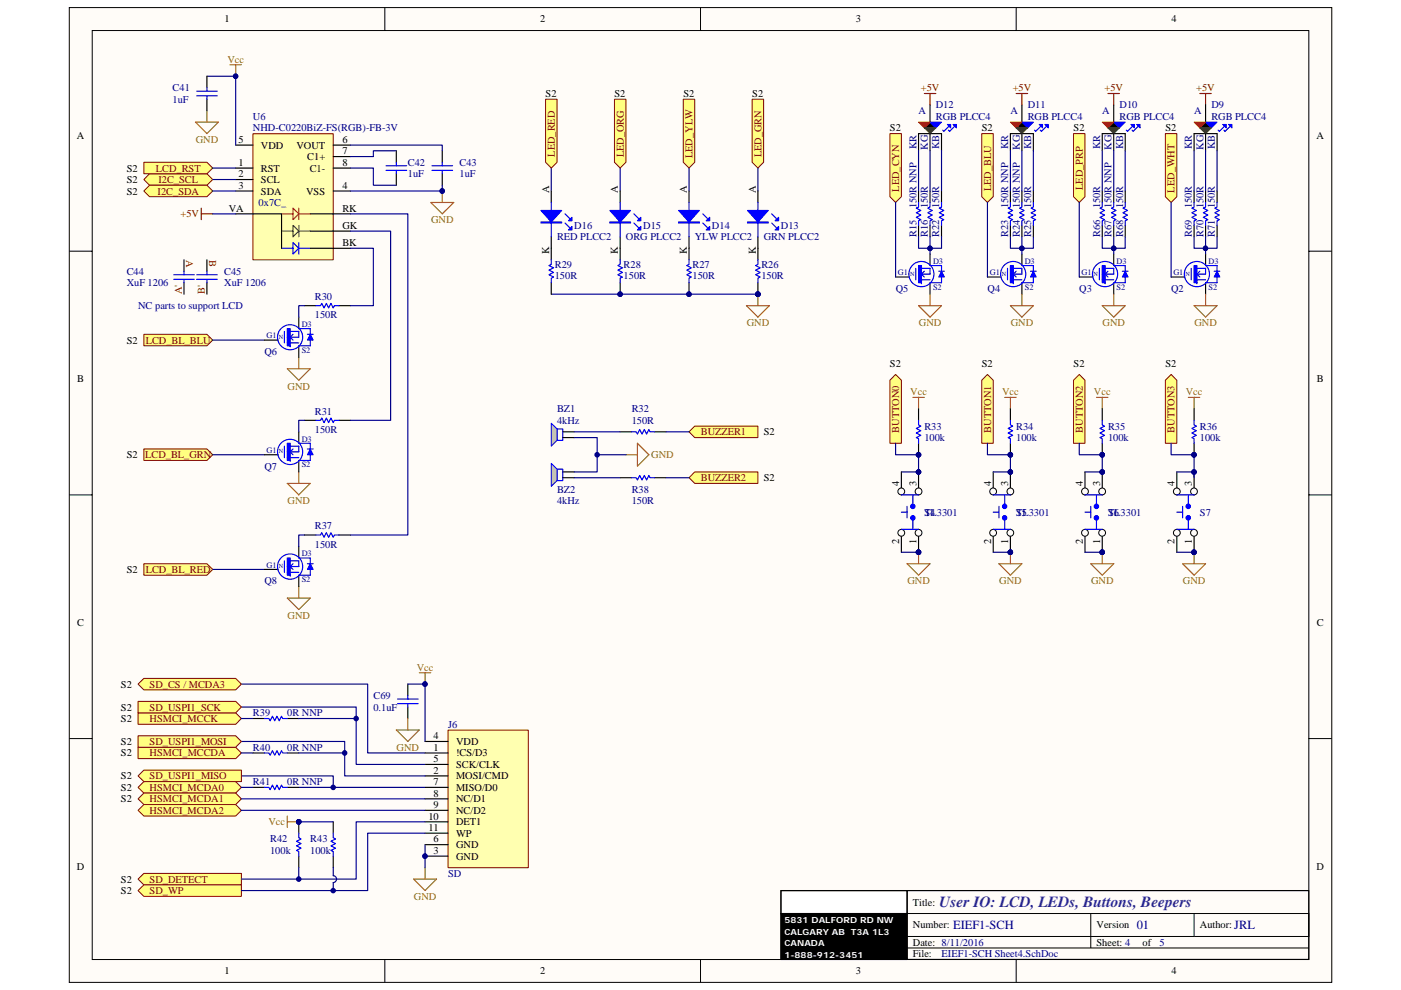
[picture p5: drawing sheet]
<svg xmlns="http://www.w3.org/2000/svg" width="297mm" height="210mm" viewBox="0 0 297 210" stroke-linecap="round" stroke-linejoin="round" font-family="sans-serif">
<path d="M14.7 1.6h267.7v206.8h-267.7z" fill="#fffcf8"/>
<path d="M14.7 1.6h267.7v206.8h-267.7z" fill="none" stroke="#000" stroke-width=".21"/>
<path d="M19.6 6.5h257.9v197h-257.9z" fill="#fffcf8"/>
<g fill="none" stroke="#000" stroke-width=".21">
<path d="M19.6 6.5h257.9v197h-257.9zM81.6 1.6v4.9M148.5 1.6v4.9M215.5 1.6v4.9M14.7 53.3h4.8M277.5 53.3h4.9M14.7 105h4.8M277.5 105h4.9M14.7 156.7h4.8M277.5 156.7h4.9M165.6 188.9h26.7M192.3 198.6h85.2v-4.8h-24.3v4.8"/>
<path d="M192.3 193.8h60.9M231.3 193.8v7.3M277.5 188.9h-85.2v14.6M81.6 203.5v4.9M148.5 203.5v4.9M192.3 201.1h85.2M215.5 203.5v4.9"/>
</g>
<path d="M165.6 188.9h26.7v4.9h-26.7z" fill="#fff"/>
<path d="M165.6 188.9h26.7v4.9h-26.7zM165.6 193.8h26.7v9.7h-26.7z" fill="none" stroke="#000" stroke-width=".21"/>
<path d="M165.6 188.9h111.9v14.6h-111.9zM165.6 193.8h26.7M192.3 188.9v14.6" fill="none" stroke="#000" stroke-width=".24"/>
<path d="M165.6 193.8h26.7v9.7h-26.7z" fill="#000"/>
<path d="M118.1 91h1.2v2.4h-1.2z" fill="none" stroke="#00f" stroke-width=".24"/>
<path d="M116.9 89.8l1.2 1.2v2.4l-1.2 1.2z" fill-rule="evenodd" fill="#c0c0c0" stroke="#00f" stroke-width=".21"/>
<path d="M119.3 92.8h2.4M119.3 91.6h2.4" fill="none" stroke="#000" stroke-width=".24"/>
<path d="M147.3 90.4h13.4v2.4h-13.4l-1.2-1.2z" fill-rule="evenodd" fill="#ffff80" stroke="#800000" stroke-width=".21"/>
<path d="M158.3 64.8h4.8l-2.4 2.5zM160.7 62.4v2.4M232.5 84.3h2.4M233.7 84.3v2.4M231.3 119.6h4.8l-2.4 2.4zM233.7 117.1v2.5" fill="none" stroke="#808000" stroke-width=".24"/>
<g fill="#000080" stroke="#000080" stroke-width=".21">
<circle cx="160.7" cy="62.4" r=".48"/>
<circle cx="233.7" cy="117.1" r=".48"/>
<circle cx="233.7" cy="96.5" r=".48"/>
</g>
<path d="M116.9 35.6v4.9M146.1 35.6v4.9M160.7 35.6v4.9M116.9 62.4h43.8" fill="none" stroke="#000080" stroke-width=".24"/>
<path d="M116.9 40.5v2.4M116.9 50.2v2.5M146.1 40.5v2.4M146.1 50.2v2.5M160.7 40.5v2.4M160.7 50.2v2.5M233.7 86.7v2.5M233.7 94v2.5" fill="none" stroke="#000" stroke-width=".24"/>
<path d="M116.9 42.9v7.3M119.8 47.3l1 1M119.8 45.4l1 .9M146.1 42.9v7.3M149 47.3l1 1M149 45.4l1 .9M160.7 42.9v7.3M163.6 47.3l1 1M163.6 45.4l1 .9M233.7 89.2v.9l.5 .3-1 .5 1 .5-1 .4 1 .5-1 .5 .5 .2v1" fill="none" stroke="#00f" stroke-width=".24"/>
<g fill="#00f" stroke="#00f" stroke-width=".24">
<path d="M158.5 44.6h4.4l-2.2 2.5z"/>
<path d="M164.3 48.8l.8-.8v.8z"/>
<path d="M164.3 46.8l.8-.7v.7z"/>
<path d="M143.9 44.6h4.4l-2.2 2.5z"/>
<path d="M149.7 48.8l.8-.8v.8z"/>
<path d="M149.7 46.8l.8-.7v.7z"/>
<path d="M114.7 44.6h4.4l-2.2 2.5z"/>
<path d="M121.3 48v.8h-.8z"/>
<path d="M121.3 46.1v.7h-.8z"/>
<path d="M158.5 47.1h4.4v.2h-4.4z" fill-rule="evenodd"/>
<path d="M143.9 47.1h4.4v.2h-4.4z" fill-rule="evenodd"/>
<path d="M114.7 47.1h4.4v.2h-4.4z" fill-rule="evenodd"/>
</g>
<g fill="#ffff80" stroke="#800000" stroke-width=".21">
<path d="M228.8 79.4l1.2 1.2v13.4h-2.4v-13.4z" fill-rule="evenodd"/>
<path d="M248.3 79.4l1.2 1.2v13.4h-2.4v-13.4z" fill-rule="evenodd"/>
</g>
<path d="M251.9 84.3h2.5M253.2 84.3v2.4M250.7 119.6h4.9l-2.4 2.4zM253.2 117.1v2.5" fill="none" stroke="#808000" stroke-width=".24"/>
<g fill="#000080" stroke="#000080" stroke-width=".21">
<circle cx="253.1" cy="117.1" r=".48"/>
<circle cx="253.1" cy="96.5" r=".48"/>
</g>
<path d="M253.2 86.7v2.5M253.2 94v2.5M233.7 112.3v4.8" fill="none" stroke="#000" stroke-width=".24"/>
<path d="M253.2 89.2v.9l.5 .3-1 .5 1 .5-1 .4 1 .5-1 .5 .5 .2v1" fill="none" stroke="#00f" stroke-width=".24"/>
<circle cx="233.7" cy="113" r=".72" fill="#fffcf8" stroke="#000" stroke-width=".21"/>
<circle cx="233.7" cy="117.1" r=".48" fill="#000080" stroke="#000080" stroke-width=".21"/>
<path d="M233.7 100.1v4.9" fill="none" stroke="#000" stroke-width=".24"/>
<circle cx="233.7" cy="104.2" r=".72" fill="#fffcf8" stroke="#000" stroke-width=".21"/>
<circle cx="233.7" cy="100.1" r=".48" fill="#000080" stroke="#000080" stroke-width=".21"/>
<path d="M230 112.3v4.8" fill="none" stroke="#000" stroke-width=".24"/>
<circle cx="230" cy="113" r=".72" fill="#fffcf8" stroke="#000" stroke-width=".21"/>
<path d="M230 100.1v4.9" fill="none" stroke="#000" stroke-width=".24"/>
<circle cx="230" cy="104.2" r=".73" fill="#fffcf8" stroke="#000" stroke-width=".21"/>
<path d="M230 112.3h3.7M230 105h3.7M230 108.6h1.3M231.3 107.4v2.4M232.5 105v2.4M232.5 109.8v2.5" fill="none" stroke="#00f" stroke-width=".24"/>
<g fill="#00f" stroke="#00f" stroke-width=".21">
<circle cx="232.5" cy="109.8" r=".48"/>
<circle cx="232.5" cy="107.4" r=".48"/>
</g>
<g fill="#000080" stroke="#000080" stroke-width=".21">
<circle cx="233.7" cy="117.1" r=".48"/>
<circle cx="233.7" cy="100.1" r=".48"/>
</g>
<path d="M253.2 112.3v4.8" fill="none" stroke="#000" stroke-width=".24"/>
<circle cx="253.1" cy="113" r=".72" fill="#fffcf8" stroke="#000" stroke-width=".21"/>
<circle cx="253.1" cy="117.1" r=".48" fill="#000080" stroke="#000080" stroke-width=".21"/>
<path d="M253.2 100.1v4.9" fill="none" stroke="#000" stroke-width=".24"/>
<circle cx="253.1" cy="104.2" r=".73" fill="#fffcf8" stroke="#000" stroke-width=".21"/>
<circle cx="253.1" cy="100.1" r=".47" fill="#000080" stroke="#000080" stroke-width=".21"/>
<path d="M249.5 112.3v4.8" fill="none" stroke="#000" stroke-width=".24"/>
<circle cx="249.5" cy="113" r=".72" fill="#fffcf8" stroke="#000" stroke-width=".21"/>
<path d="M249.5 100.1v4.9" fill="none" stroke="#000" stroke-width=".24"/>
<circle cx="249.5" cy="104.2" r=".73" fill="#fffcf8" stroke="#000" stroke-width=".21"/>
<path d="M131.5 42.9v7.3M134.4 47.3l1 1M134.4 45.4l1 .9M249.5 112.3h3.7M249.5 105h3.7M249.5 108.6h1.2M250.7 107.4v2.4M251.9 105v2.4M251.9 109.8v2.5" fill="none" stroke="#00f" stroke-width=".24"/>
<g fill="#00f" stroke="#00f" stroke-width=".21">
<circle cx="251.9" cy="109.8" r=".48"/>
<circle cx="251.9" cy="107.4" r=".48"/>
</g>
<g fill="#000080" stroke="#000080" stroke-width=".21">
<circle cx="253.1" cy="117.1" r=".48"/>
<circle cx="253.1" cy="100.1" r=".47"/>
<circle cx="233.7" cy="117.1" r=".48"/>
</g>
<path d="M131.5 35.6v4.9M230 117.1h3.7M249.5 100.1h3.7M249.5 117.1h3.7" fill="none" stroke="#000080" stroke-width=".24"/>
<path d="M131.5 40.5v2.4M131.5 50.2v2.5" fill="none" stroke="#000" stroke-width=".24"/>
<g fill="#00f" stroke="#00f" stroke-width=".24">
<path d="M129.3 44.6h4.4l-2.2 2.5z"/>
<path d="M135.9 48v.8h-.8z"/>
<path d="M135.9 46.1v.7h-.8z"/>
<path d="M129.3 47.1h4.4v.2h-4.4z" fill-rule="evenodd"/>
</g>
<path d="M209.4 79.4l1.2 1.2v13.4h-2.5v-13.4z" fill-rule="evenodd" fill="#ffff80" stroke="#800000" stroke-width=".21"/>
<path d="M213 84.3h2.5M214.2 84.3v2.4M211.8 119.6h4.9l-2.5 2.4zM214.2 117.1v2.5" fill="none" stroke="#808000" stroke-width=".24"/>
<g fill="#000080" stroke="#000080" stroke-width=".21">
<circle cx="214.2" cy="117.1" r=".48"/>
<circle cx="214.2" cy="96.5" r=".48"/>
</g>
<path d="M214.2 86.7v2.5M214.2 94v2.5M214.2 112.3v4.8" fill="none" stroke="#000" stroke-width=".24"/>
<path d="M214.2 89.2v.9l.5 .3-1 .5 1 .5-1 .4 1 .5-1 .5 .5 .2v1" fill="none" stroke="#00f" stroke-width=".24"/>
<circle cx="214.2" cy="113" r=".71" fill="#fffcf8" stroke="#000" stroke-width=".21"/>
<circle cx="214.2" cy="117.1" r=".48" fill="#000080" stroke="#000080" stroke-width=".21"/>
<path d="M214.2 100.1v4.9" fill="none" stroke="#000" stroke-width=".24"/>
<circle cx="214.2" cy="104.2" r=".72" fill="#fffcf8" stroke="#000" stroke-width=".21"/>
<circle cx="214.2" cy="100.1" r=".47" fill="#000080" stroke="#000080" stroke-width=".21"/>
<path d="M210.6 112.3v4.8" fill="none" stroke="#000" stroke-width=".24"/>
<circle cx="210.6" cy="113" r=".72" fill="#fffcf8" stroke="#000" stroke-width=".21"/>
<path d="M210.6 100.1v4.9" fill="none" stroke="#000" stroke-width=".24"/>
<circle cx="210.6" cy="104.2" r=".73" fill="#fffcf8" stroke="#000" stroke-width=".21"/>
<path d="M210.6 112.3h3.6M210.6 105h3.6M210.6 108.6h1.2M211.8 107.4v2.4M213 105v2.4M213 109.8v2.5" fill="none" stroke="#00f" stroke-width=".24"/>
<g fill="#00f" stroke="#00f" stroke-width=".21">
<circle cx="213" cy="109.8" r=".48"/>
<circle cx="213" cy="107.4" r=".48"/>
</g>
<g fill="#000080" stroke="#000080" stroke-width=".21">
<circle cx="214.2" cy="117.1" r=".48"/>
<circle cx="214.2" cy="100.1" r=".47"/>
<circle cx="49.9" cy="16.2" r=".48"/>
<circle cx="93.7" cy="40.5" r=".48"/>
</g>
<path d="M210.6 117.1h3.6" fill="none" stroke="#000080" stroke-width=".24"/>
<path d="M48.7 13.7h2.5M50 13.7v2.5M91.3 42.9h4.9l-2.4 2.5zM93.8 40.5v2.4M132.7 96.5h2.4M135.1 94l2.5 2.5-2.5 2.4z" fill="none" stroke="#808000" stroke-width=".24"/>
<g fill="#ffff80" stroke="#800000" stroke-width=".21">
<path d="M31.7 36.9h12.2l1.2 1.2-1.2 1.2h-12.2l-1.2-1.2z" fill-rule="evenodd"/>
<path d="M31.7 39.3h12.2l1.2 1.2-1.2 1.2h-12.2l-1.2-1.2z" fill-rule="evenodd"/>
</g>
<path d="M64.6 64.8h2.4M71.9 64.8h2.4" fill="none" stroke="#000" stroke-width=".24"/>
<path d="M67 64.8h1l.2-.5 .5 1 .5-1 .5 1 .5-1 .5 1 .2-.5h1" fill="none" stroke="#00f" stroke-width=".24"/>
<path d="M42.7 44.2v2.4M42.7 45.4h2.4" fill="none" stroke="#800000" stroke-width=".24"/>
<path d="M30.5 34.4h13.4l1.2 1.2-1.2 1.3h-13.4z" fill-rule="evenodd" fill="#ffff80" stroke="#800000" stroke-width=".21"/>
<path d="M84 32v2.4M84 36.9v2.4M93.8 32v2.4M93.8 36.9v2.4" fill="none" stroke="#000" stroke-width=".24"/>
<path d="M81.8 36.1h4.4M81.8 35.2h4.4M84 34.4v.8M84 36.1v.8M91.6 36.1h4.4M91.6 35.2h4.4M93.8 34.4v.8M93.8 36.1v.8" fill="none" stroke="#00f" stroke-width=".24"/>
<path d="M60.9 78.2h4.9l-2.5 2.4zM63.3 75.8v2.4" fill="none" stroke="#808000" stroke-width=".24"/>
<path d="M53.7 28.4h17v26.7h-17z" fill="#ffffb0"/>
<path d="M53.6 28.4h17.1v26.7h-17.1z" fill="none" stroke="#800000" stroke-width=".21"/>
<path d="M50 35.6h3.6M50 38.1h3.6M50 30.8h3.6M70.7 35.6h3.6M70.7 30.8h3.6M70.7 33.2h3.6M50 45.4h9.7v7.3M50 40.5h3.6M65.8 45.4h8.5M65.8 49h8.5M65.8 52.7h8.5M70.7 40.5h3.6" fill="none" stroke="#000" stroke-width=".24"/>
<path d="M59.7 45.4h2.4v-1.2l1.2 1.2-1.2 1.2v-1.2M63.3 45.4h2.5M63.3 44.2v2.4" fill="none" stroke="#ee0e22" stroke-width=".24"/>
<path d="M59.7 52.7h2.4v-1.2l1.2 1.2-1.2 1.2v-1.2M63.3 52.7h2.5M63.3 51.5v2.4" fill="none" stroke="#00f" stroke-width=".24"/>
<path d="M59.7 49h2.4v-1.2l1.2 1.2-1.2 1.2v-1.2M63.3 49h2.5M63.3 47.8v2.4" fill="none" stroke="#00bf00" stroke-width=".24"/>
<g fill="#ffff80" stroke="#800000" stroke-width=".21">
<path d="M30.5 119.6h13.4l1.2 1.2-1.2 1.2h-13.4z" fill-rule="evenodd"/>
<path d="M30.5 95.2h13.4l1.2 1.3-1.2 1.2h-13.4z" fill-rule="evenodd"/>
<path d="M30.5 70.9h13.4l1.2 1.2-1.2 1.2h-13.4z" fill-rule="evenodd"/>
</g>
<g fill="none" stroke="#000080" stroke-width=".24">
<path d="M43.9 16.2h6.1v14.6M45.1 35.6h4.9M45.1 38.1h4.9M74.3 35.6h4.9v3.7h4.8M74.3 30.8h19.5v1.2M84 32h-4.8v1.2h-4.9M93.8 39.3v1.2h-19.5M45.1 40.5h4.9M45.1 45.4h4.9M74.3 52.7h4.9v12.1h-4.9M74.3 49h8.5v40.2h-8.5M74.3 45.4h12.2v68.1h-12.2"/>
<path d="M45.1 72.1h10.9M45.1 96.5h10.9"/>
</g>
<path d="M64.6 89.2h2.4M71.9 89.2h2.4M64.6 113.5h2.4M71.9 113.5h2.4" fill="none" stroke="#000" stroke-width=".24"/>
<path d="M67 89.2h1l.2-.5 .5 .9 .5-.9 .5 .9 .5-.9 .5 .9 .2-.4h1M67 113.5h1l.2-.5 .5 1 .5-1 .5 1 .5-1 .5 1 .2-.5h1" fill="none" stroke="#00f" stroke-width=".24"/>
<path d="M41.4 25.9h4.9l-2.4 2.4zM43.9 23.5v2.4" fill="none" stroke="#808000" stroke-width=".24"/>
<g fill="#000080" stroke="#000080" stroke-width=".21">
<circle cx="49.9" cy="16.2" r=".48"/>
<circle cx="93.7" cy="40.5" r=".48"/>
</g>
<g fill="#ffff80" stroke="#800000" stroke-width=".21">
<path d="M159.5 21h2.4v13.4l-1.2 1.2-1.2-1.2z" fill-rule="evenodd"/>
<path d="M188.7 28.3h2.4v13.4l-1.2 1.2-1.2-1.2z" fill-rule="evenodd"/>
<path d="M144.9 21h2.4v13.4l-1.2 1.2-1.2-1.2z" fill-rule="evenodd"/>
<path d="M115.7 21h2.4v13.4l-1.2 1.2-1.2-1.2z" fill-rule="evenodd"/>
<path d="M247.1 28.3h2.4v13.4l-1.2 1.2-1.2-1.2z" fill-rule="evenodd"/>
<path d="M130.3 21h2.4v13.4l-1.2 1.2-1.2-1.2z" fill-rule="evenodd"/>
<path d="M227.6 28.3h2.4v13.4l-1.2 1.2-1.2-1.2z" fill-rule="evenodd"/>
<path d="M208.1 28.3h2.5v13.4l-1.2 1.2-1.3-1.2z" fill-rule="evenodd"/>
</g>
<path d="M43.9 16.2v2.4M43.9 21v2.5M131.5 91.6h2.4M138.8 91.6h2.4" fill="none" stroke="#000" stroke-width=".24"/>
<path d="M41.7 19.3h4.4M43.9 18.6v.7M41.7 20.3h4.4M43.9 20.3v.7M133.9 91.6h1l.2 .5 .5-1 .5 1 .5-1 .5 1 .5-1 .2 .5h1" fill="none" stroke="#00f" stroke-width=".24"/>
<path d="M228.8 94v2.5h4.9v3.6h-3.7M248.3 94v2.5h4.9v4.8" fill="none" stroke="#000080" stroke-width=".24"/>
<g fill="#000080" stroke="#000080" stroke-width=".21">
<circle cx="233.7" cy="96.5" r=".48"/>
<circle cx="233.7" cy="100.1" r=".48"/>
<circle cx="253.1" cy="96.5" r=".48"/>
</g>
<path d="M147.3 100.1h13.4v2.4h-13.4l-1.2-1.2z" fill-rule="evenodd" fill="#ffff80" stroke="#800000" stroke-width=".21"/>
<path d="M131.5 101.3h2.4M138.8 101.3h2.4" fill="none" stroke="#000" stroke-width=".24"/>
<path d="M118.1 99.5h1.2v2.4h-1.2zM133.9 101.3h1l.2 .5 .5-1 .5 1 .5-1 .5 1 .5-1 .2 .5h1" fill="none" stroke="#00f" stroke-width=".24"/>
<path d="M141.2 101.3h4.9" fill="none" stroke="#000080" stroke-width=".24"/>
<path d="M116.9 98.3l1.2 1.2v2.4l-1.2 1.2z" fill-rule="evenodd" fill="#c0c0c0" stroke="#00f" stroke-width=".21"/>
<path d="M194.8 86.7v2.5M194.8 94v2.5M119.3 101.3h2.4M119.3 100.1h2.4" fill="none" stroke="#000" stroke-width=".24"/>
<path d="M121.7 92.8h4.9v7.3h-4.9M121.7 91.6h9.8M121.7 101.3h9.8" fill="none" stroke="#000080" stroke-width=".24"/>
<path d="M193.5 84.3h2.5M194.8 84.3v2.4M192.3 119.6h4.9l-2.4 2.4zM194.8 117.1v2.5" fill="none" stroke="#808000" stroke-width=".24"/>
<g fill="#000080" stroke="#000080" stroke-width=".21">
<circle cx="194.7" cy="117.1" r=".48"/>
<circle cx="194.7" cy="96.5" r=".48"/>
</g>
<path d="M194.8 89.2v.9l.4 .3-.9 .5 .9 .5-.9 .4 .9 .5-.9 .5 .5 .2v1" fill="none" stroke="#00f" stroke-width=".24"/>
<path d="M189.9 79.4l1.2 1.2v13.4h-2.4v-13.4z" fill-rule="evenodd" fill="#ffff80" stroke="#800000" stroke-width=".21"/>
<path d="M194.8 112.3v4.8" fill="none" stroke="#000" stroke-width=".24"/>
<circle cx="194.7" cy="113" r=".72" fill="#fffcf8" stroke="#000" stroke-width=".21"/>
<circle cx="194.7" cy="117.1" r=".48" fill="#000080" stroke="#000080" stroke-width=".21"/>
<path d="M194.8 100.1v4.9" fill="none" stroke="#000" stroke-width=".24"/>
<circle cx="194.7" cy="104.2" r=".73" fill="#fffcf8" stroke="#000" stroke-width=".21"/>
<circle cx="194.7" cy="100.1" r=".47" fill="#000080" stroke="#000080" stroke-width=".21"/>
<path d="M191.1 112.3v4.8" fill="none" stroke="#000" stroke-width=".24"/>
<circle cx="191.1" cy="113" r=".72" fill="#fffcf8" stroke="#000" stroke-width=".21"/>
<path d="M191.1 100.1v4.9" fill="none" stroke="#000" stroke-width=".24"/>
<circle cx="191.1" cy="104.2" r=".72" fill="#fffcf8" stroke="#000" stroke-width=".21"/>
<g fill="none" stroke="#00f" stroke-width=".24">
<path d="M36.8 58.3h4.4M36.8 59.2h4.4M39 57.5v.8M39 59.2v.8M41.7 58.3h4.4M41.7 59.2h4.4M43.9 57.5v.8M43.9 59.2v.8M191.1 112.3h3.7M191.1 105h3.7M191.1 108.6h1.2M192.3 107.4v2.4"/>
<path d="M193.5 105v2.4M193.5 109.8v2.5"/>
</g>
<g fill="#00f" stroke="#00f" stroke-width=".21">
<circle cx="193.5" cy="109.8" r=".48"/>
<circle cx="193.5" cy="107.4" r=".48"/>
</g>
<g fill="#000080" stroke="#000080" stroke-width=".21">
<circle cx="194.7" cy="117.1" r=".48"/>
<circle cx="194.7" cy="100.1" r=".47"/>
<circle cx="194.7" cy="96.5" r=".48"/>
<circle cx="214.2" cy="96.5" r=".48"/>
<circle cx="214.2" cy="100.1" r=".47"/>
</g>
<path d="M141.2 91.6h4.9M189.9 94v2.5h4.9v3.6h-3.7M209.4 94v2.5h4.8v3.6h-3.6M191.1 117.1h3.7M45.1 120.8h10.9M51.2 145.1h26.8v14.6h12.1M63.3 167h26.8" fill="none" stroke="#000080" stroke-width=".24"/>
<path d="M39 55.1v2.4M39 60v2.4M43.9 55.1v2.4M43.9 60v2.4" fill="none" stroke="#000" stroke-width=".24"/>
<path d="M95 154.9h17v29.1h-17z" fill="#ffffb0"/>
<path d="M95 154.9h17v29.1h-17z" fill="none" stroke="#800000" stroke-width=".21"/>
<g fill="none" stroke="#000" stroke-width=".24">
<path d="M90.1 159.7h4.9M90.1 157.3h4.9M63.3 174.3v2.4M70.7 174.3v2.4M90.1 164.6h4.9M90.1 162.1h4.9M90.1 179.2h4.9M90.1 167h4.9M90.1 169.4h4.9M90.1 171.9h4.9M90.1 174.3h4.9M90.1 176.7h4.9"/>
<path d="M63.3 181.6v2.4M70.7 181.6v2.4M90.1 181.6h4.9"/>
</g>
<g fill="#000080" stroke="#000080" stroke-width=".21">
<circle cx="90.1" cy="181.6" r=".48"/>
<circle cx="63.3" cy="174.3" r=".48"/>
<circle cx="90.1" cy="145.1" r=".48"/>
</g>
<path d="M88.9 142.7h2.4M90.1 142.7v2.4M60.9 174.3h2.4M60.9 173.1v2.4M87.7 186.5h4.9l-2.5 2.4zM90.1 184v2.5" fill="none" stroke="#808000" stroke-width=".24"/>
<path d="M63.3 176.7v1l.5 .2-.9 .5 .9 .5-.9 .5 .9 .5-.9 .5 .4 .2v1M70.7 176.7v1l.4 .2-.9 .5 .9 .5-.9 .5 .9 .5-.9 .5 .5 .2v1" fill="none" stroke="#00f" stroke-width=".24"/>
<path d="M90.1 179.2v4.8" fill="none" stroke="#000080" stroke-width=".24"/>
<g fill="#ffff80" stroke="#800000" stroke-width=".21">
<path d="M29.3 145.1l1.2-1.2h19.5l1.2 1.2-1.2 1.2h-19.5z" fill-rule="evenodd"/>
<path d="M29.3 151.2h20.7l1.2 1.2-1.2 1.2h-20.7z" fill-rule="evenodd"/>
<path d="M29.3 158.5h20.7l1.2 1.2-1.2 1.2h-20.7z" fill-rule="evenodd"/>
<path d="M30.5 165.8h19.5l1.2 1.2-1.2 1.2h-19.5l-1.2-1.2z" fill-rule="evenodd"/>
<path d="M30.5 168.2h19.5l1.2 1.2-1.2 1.2h-19.5l-1.2-1.2z" fill-rule="evenodd"/>
<path d="M29.3 171.9l1.2-1.3h19.5l1.2 1.3-1.2 1.2h-19.5z" fill-rule="evenodd"/>
<path d="M29.3 186.5l1.2-1.2h20.7v2.4h-20.7z" fill-rule="evenodd"/>
</g>
<path d="M51.2 150h24.3v12.1h14.6M51.2 157.3h21.9v7.3h17M51.2 169.4h38.9M51.2 171.9h38.9" fill="none" stroke="#000080" stroke-width=".24"/>
<path d="M29.3 188.9l1.2-1.2h20.7v2.4h-20.7z" fill-rule="evenodd" fill="#ffff80" stroke="#800000" stroke-width=".21"/>
<path d="M51.2 164.6h19.5v2.4M63.3 174.3h7.4M90.1 174.3h-14.6v12.2h-24.3M90.1 176.7h-12.1v12.2h-26.8M63.3 184v2.5M70.7 184v1.7a.73 .73 0 0 1 .6 .8 .73 .73 0 0 1-.6 .7v1.7" fill="none" stroke="#000080" stroke-width=".24"/>
<g fill="#000080" stroke="#000080" stroke-width=".21">
<circle cx="70.6" cy="167" r=".48"/>
<circle cx="63.3" cy="174.3" r=".48"/>
<circle cx="63.3" cy="186.5" r=".48"/>
<circle cx="70.6" cy="188.9" r=".48"/>
</g>
<g fill="#ffff80" stroke="#800000" stroke-width=".21">
<path d="M29.3 164.6l1.2-1.3h20.7v2.5h-20.7z" fill-rule="evenodd"/>
<path d="M29.3 156.1h20.7l1.2 1.2-1.2 1.2h-20.7z" fill-rule="evenodd"/>
<path d="M29.3 148.8h20.7l1.2 1.2-1.2 1.2h-20.7z" fill-rule="evenodd"/>
</g>
<g fill="none" stroke="#000" stroke-width=".24">
<path d="M194.8 32v-3.7h4.8v3.7M197.2 28.3v3.7M197.2 22.3v3.6M214.2 32v-3.7h4.9v3.7M216.7 22.3v3.6M216.7 28.3v3.7M233.7 32v-3.7h4.9v3.7M236.1 22.3v3.6M236.1 28.3v3.7M253.2 32v-3.7h4.8v3.7M255.6 22.3v3.6M255.6 28.3v3.7"/>
<path d="M116.9 52.7v2.4M116.9 60v2.4M131.5 52.7v2.4M131.5 60v2.4M146.1 52.7v2.4M146.1 60v2.4M160.7 52.7v2.4M160.7 60v2.4M189.9 58.8h2.9M194.8 40.5v2.4M194.8 47.8v2.4M197.2 40.5v2.4"/>
<path d="M197.2 47.8v2.4M197.2 53.9v2.4M197.2 60v2.4M199.6 40.5v2.4M199.6 47.8v2.4M209.4 58.8h2.9M214.2 40.5v2.4M214.2 47.8v2.4M216.7 53.9v2.4M216.7 60v2.4M216.7 40.5v2.4M216.7 47.8v2.4"/>
<path d="M219.1 40.5v2.4M219.1 47.8v2.4M228.8 58.8h3M233.7 40.5v2.4M233.7 47.8v2.4M236.1 40.5v2.4M236.1 47.8v2.4M236.1 53.9v2.4M236.1 60v2.4M238.6 40.5v2.4M238.6 47.8v2.4M248.3 58.8h2.9"/>
<path d="M253.2 40.5v2.4M253.2 47.8v2.4M255.6 53.9v2.4M255.6 60v2.4M255.6 40.5v2.4M255.6 47.8v2.4M258 40.5v2.4M258 47.8v2.4M56 72.1h3M63.3 67.3v2.4M63.3 73.3v2.5M56 96.5h3"/>
<path d="M63.3 91.6v2.4M63.3 97.7v2.4M63.3 115.9v2.4M56 120.8h3M63.3 122v2.4M53.6 152.4h2.4M53.6 159.7h2.4M60.9 152.4h2.4M60.9 159.7h2.4M86.5 145.1v2.4M86.5 150v2.4M53.6 167h2.4"/>
<path d="M60.9 167h2.4"/>
</g>
<g fill="none" stroke="#00f" stroke-width=".24">
<path d="M201.3 26.6l-1.2 1.3-.2-.3M202.5 26.6l-1.2 1.3-.2-.3M220.8 26.6l-1.2 1.3-.3-.3M222 26.6l-1.2 1.3-.2-.3M240.3 26.6l-1.2 1.3-.3-.3M241.5 26.6l-1.2 1.3-.3-.3M259.7 26.6l-1.2 1.3-.2-.3M261 26.6l-1.3 1.3-.2-.3M116.9 55.1v1l-.5 .2 1 .5-1 .5 1 .5-1 .5 1 .5-.5 .2v1M131.5 55.1v1l-.5 .2 1 .5-1 .5 1 .5-1 .5 1 .5-.5 .2v1M146.1 55.1v1l-.5 .2 1 .5-1 .5 1 .5-1 .5 1 .5-.5 .2v1M160.7 55.1v1l-.5 .2 1 .5-1 .5 1 .5-1 .5 1 .5-.5 .2v1"/>
<path d="M194.2 56.9v2.5M194.8 59.4h2.4M194.8 42.9v1l-.5 .3 .9 .4-.9 .5 .9 .5-.9 .5 .9 .5-.4 .2v1M195.4 56.9h1.8v1.2h-2.4M196 57.5l-.6 .6 .6 .7M197.2 42.9v1l-.5 .3 1 .4-1 .5 1 .5-1 .5 1 .5-.5 .2v1M197.2 56.3h2.4v3.7h-2.4M199 57.5h1.2M199.6 42.9v1l-.5 .3 1 .4-1 .5 1 .5-1 .5 1 .5-.5 .2v1M213.6 56.9v2.5M214.2 42.9v1l-.5 .3 1 .4-1 .5 1 .5-1 .5 1 .5-.5 .2v1M214.2 59.4h2.5"/>
<path d="M214.8 56.9h1.9v1.2h-2.5M215.5 57.5l-.7 .6 .7 .7M216.7 42.9v1l-.5 .3 .9 .4-.9 .5 .9 .5-.9 .5 .9 .5-.4 .2v1M216.7 56.3h2.4v3.7h-2.4M218.5 57.5h1.2M219.1 42.9v1l-.5 .3 1 .4-1 .5 1 .5-1 .5 1 .5-.5 .2v1M233.1 56.9v2.5M233.7 42.9v1l-.5 .3 1 .4-1 .5 1 .5-1 .5 1 .5-.5 .2v1M233.7 59.4h2.4M234.3 56.9h1.8v1.2h-2.4M234.9 57.5l-.6 .6 .6 .7M236.1 42.9v1l-.5 .3 1 .4-1 .5 1 .5-1 .5 1 .5-.5 .2v1"/>
<path d="M236.1 56.3h2.5v3.7h-2.5M238 57.5h1.2M238.6 42.9v1l-.5 .3 1 .4-1 .5 1 .5-1 .5 1 .5-.5 .2v1M252.6 56.9v2.5M253.2 42.9v1l-.5 .3 1 .4-1 .5 1 .5-1 .5 1 .5-.5 .2v1M253.2 59.4h2.4M253.8 56.9h1.8v1.2h-2.4M254.4 57.5l-.6 .6 .6 .7M255.6 42.9v1l-.5 .3 1 .4-1 .5 1 .5-1 .5 1 .5-.5 .2v1M255.6 56.3h2.4v3.7h-2.4M257.4 57.5h1.2M258 42.9v1l-.4 .3 .9 .4-.9 .5 .9 .5-.9 .5 .9 .5-.5 .2v1"/>
<path d="M60.3 70.3v2.4M60.9 72.7h2.4M61.5 70.3h1.8v1.2h-2.4M62.1 70.9l-.6 .6 .6 .6M63.3 69.7h2.5v3.6h-2.5M65.2 70.9h1.2M60.3 94.6v2.5M60.9 97.1h2.4M61.5 94.6h1.8v1.2h-2.4M62.1 95.2l-.6 .6 .6 .7M63.3 94h2.5v3.7h-2.5M65.2 95.2h1.2"/>
<path d="M60.3 119v2.4M61.5 119h1.8v1.2h-2.4M62.1 119.6l-.6 .6 .6 .6M63.3 118.3h2.5v3.7h-2.5M65.2 119.6h1.2M60.9 121.4h2.4M56 152.4h1l.3 .5 .5-1 .4 1 .5-1 .5 1 .5-1 .2 .5h1M56 159.7h1l.3 .5 .5-1 .4 1 .5-1 .5 1 .5-1 .2 .5h1M84.3 149.2h4.4M84.3 148.3h4.4M86.5 147.5v.8M86.5 149.2v.8"/>
<path d="M56 167h1l.3 .5 .5-1 .4 1 .5-1 .5 1 .5-1 .2 .5h1"/>
<circle cx="195.3" cy="58.1" r="2.67"/>
<circle cx="214.8" cy="58.1" r="2.67"/>
<circle cx="234.3" cy="58.1" r="2.67"/>
<circle cx="253.8" cy="58.1" r="2.67"/>
<circle cx="61.5" cy="71.5" r="2.66"/>
<circle cx="61.5" cy="95.8" r="2.67"/>
<circle cx="61.5" cy="120.2" r="2.67"/>
</g>
<g fill="none" stroke="#000080" stroke-width=".24">
<path d="M194.8 32v8.5M197.2 32v8.5M199.6 32v8.5M214.2 32v8.5M216.7 32v8.5M219.1 32v8.5M233.7 32v8.5M236.1 32v8.5M238.6 32v8.5M253.2 32v8.5M255.6 32v8.5M258 32v8.5"/>
<path d="M189.9 42.9v15.9M194.8 50.2v2.5h4.8v-2.5M197.2 50.2v3.7M209.4 42.9v15.9M214.2 50.2v2.5h4.9v-2.5M216.7 50.2v3.7M228.8 42.9v15.9M233.7 50.2v2.5h4.9v-2.5M236.1 50.2v3.7M248.3 42.9v15.9M253.2 50.2v2.5h4.8v-2.5M255.6 50.2v3.7"/>
<path d="M64.6 64.8h-1.3v2.5M64.6 89.2h-1.3v2.4M126.6 96.5h6.1M64.6 113.5h-1.3v2.4M51.2 159.7h2.4M51.2 152.4h2.4M63.3 159.7h9.8M63.3 152.4h12.2M86.5 145.1h3.6v12.2M51.2 167h2.4"/>
</g>
<g fill="#000080" stroke="#000080" stroke-width=".21">
<circle cx="73.1" cy="159.7" r=".48"/>
<circle cx="75.5" cy="152.4" r=".48"/>
<circle cx="131.5" cy="62.4" r=".48"/>
<circle cx="146.1" cy="62.4" r=".48"/>
<circle cx="160.7" cy="62.4" r=".48"/>
<circle cx="90.1" cy="145.1" r=".48"/>
<circle cx="126.6" cy="96.5" r=".48"/>
<circle cx="197.2" cy="52.7" r=".48"/>
<circle cx="216.6" cy="52.7" r=".48"/>
<circle cx="236.1" cy="52.7" r=".48"/>
<circle cx="255.6" cy="52.7" r=".47"/>
</g>
<g fill="none" stroke="#808000" stroke-width=".24">
<path d="M194.8 64.8h4.8l-2.4 2.5zM197.2 62.4v2.4M214.2 64.8h4.9l-2.4 2.5zM216.7 62.4v2.4M233.7 64.8h4.9l-2.5 2.5zM236.1 62.4v2.4M253.2 64.8h4.8l-2.4 2.5zM255.6 62.4v2.4M60.9 102.5h4.9l-2.5 2.5zM63.3 100.1v2.4M60.9 126.9h4.9l-2.5 2.4zM63.3 124.4v2.5"/>
<path d="M84 154.8h4.9l-2.4 2.5zM86.5 152.4v2.4"/>
</g>
<path d="M196 19.8h2.4M197.2 19.8v2.5M215.5 19.8h2.4M216.7 19.8v2.5M234.9 19.8h2.4M236.1 19.8v2.5M254.4 19.8h2.4M255.6 19.8v2.5" fill="none" stroke="#800000" stroke-width=".24"/>
<g fill="#00f" stroke="#00f" stroke-width=".24">
<path d="M194.8 56.3h.6v3.7h-.6z" fill-rule="evenodd"/>
<path d="M214.2 56.3h.6v3.7h-.6z" fill-rule="evenodd"/>
<path d="M233.7 56.3h.6v3.7h-.6z" fill-rule="evenodd"/>
<path d="M253.2 56.3h.6v3.7h-.6z" fill-rule="evenodd"/>
<path d="M60.9 69.7h.6v3.6h-.6z" fill-rule="evenodd"/>
<path d="M60.9 94h.6v3.7h-.6z" fill-rule="evenodd"/>
<path d="M60.9 118.3h.6v3.7h-.6z" fill-rule="evenodd"/>
</g>
<g fill="#00f" stroke="#00f" stroke-width=".21">
<path d="M200.8 26.4h.8v.7z"/>
<path d="M202.1 26.4h.7v.7z"/>
<path d="M197.2 25.9h2.4l-1.2 1.2z"/>
<path d="M220.3 26.4h.7v.7z"/>
<path d="M221.5 26.4h.8v.7z"/>
<path d="M216.7 25.9h2.4l-1.2 1.2z"/>
<path d="M239.8 26.4h.7v.7z"/>
<path d="M241 26.4h.7v.7z"/>
<path d="M236.1 25.9h2.5l-1.3 1.2z"/>
<path d="M259.2 26.4h.8v.7z"/>
<path d="M260.5 26.4h.7v.7z"/>
<path d="M255.6 25.9h2.4l-1.2 1.2z"/>
<path d="M199.6 57.5l.6 1.3h-1.2z" fill-rule="evenodd"/>
<path d="M219.1 57.5l.6 1.3h-1.2z" fill-rule="evenodd"/>
<path d="M238.6 57.5l.6 1.3h-1.2z" fill-rule="evenodd"/>
<path d="M258 57.5l.6 1.3h-1.2z" fill-rule="evenodd"/>
<path d="M65.8 70.9l.6 1.2h-1.2z" fill-rule="evenodd"/>
<path d="M65.8 95.2l.6 1.3h-1.2z" fill-rule="evenodd"/>
<path d="M65.8 119.6l.6 1.2h-1.2z" fill-rule="evenodd"/>
</g>
<path d="M197.2 25.9l1.2 1.2h-2.4zM216.7 25.9l1.2 1.2h-2.4zM234.9 27.1l1.2-1.2 1.2 1.2zM254.4 27.1l1.2-1.2 1.2 1.2z" fill="#000" stroke="#000" stroke-width=".21"/>
<g fill="#f00" stroke="#f00" stroke-width=".21">
<path d="M194.8 25.9h2.4l-1.2 1.2z"/>
<path d="M214.2 25.9h2.5l-1.2 1.2z"/>
<path d="M233.7 25.9h2.4l-1.2 1.2z"/>
<path d="M253.2 25.9h2.4l-1.2 1.2z"/>
</g>
<g fill="#00bf00" stroke="#00bf00" stroke-width=".21">
<path d="M196 27.1h2.4l-1.2 1.2z"/>
<path d="M215.5 27.1h2.4l-1.2 1.2z"/>
<path d="M234.9 27.1h2.4l-1.2 1.2z"/>
<path d="M254.4 27.1h2.4l-1.2 1.2z"/>
</g>
<text font-size="3.3" fill="#421c8b" x="199.2" y="192.3">User IO: LCD, LEDs, Buttons, Beepers</text>
<g font-size="2.6" fill="#000080">
<text x="202.1" y="197.1">EIEF1-SCH</text>
<text x="241" y="197.1">01</text>
<text x="261.7" y="197.1">JRL</text>
</g>
<g font-size="2.2">
<text x="47.6" y="4.8">1</text>
<text x="114.5" y="4.8">2</text>
<text x="181.4" y="4.8">3</text>
<text x="248.4" y="4.8">4</text>
<text x="115.7" y="20.6">S2</text>
<text x="130.3" y="20.6">S2</text>
<text x="144.9" y="20.6">S2</text>
<text x="159.5" y="20.6">S2</text>
<text x="16.3" y="29.4">A</text>
<text x="188.7" y="27.9">S2</text>
<text x="208.1" y="27.9">S2</text>
<text x="227.6" y="27.9">S2</text>
<text x="247.1" y="27.9">S2</text>
<text x="279.1" y="29.4">A</text>
<text x="50.6" y="35.2">1</text>
<text x="50.6" y="30.3">5</text>
<text x="55.3" y="31.5">VDD</text>
<text x="62.9" y="31.5">VOUT</text>
<text x="65.1" y="34">C1+</text>
<text x="72.6" y="32.7">7</text>
<text x="72.6" y="30.3">6</text>
<text x="72.6" y="35.2">8</text>
<text x="26.9" y="36.4">S2</text>
<text x="26.9" y="38.8">S2</text>
<text x="26.9" y="41.3">S2</text>
<text x="50.6" y="37.6">2</text>
<text x="50.6" y="40">3</text>
<text x="55.3" y="36.4">RST</text>
<text x="55.3" y="38.8">SCL</text>
<text x="55.3" y="41.3">SDA</text>
<text x="64.9" y="41.3">VSS</text>
<text x="65.7" y="36.4">C1-</text>
<text x="72.6" y="40">4</text>
<text x="116.4" y="41" transform="rotate(-90 116.4 41)">A</text>
<text x="131" y="41" transform="rotate(-90 131 41)">A</text>
<text x="145.6" y="41" transform="rotate(-90 145.6 41)">A</text>
<text x="160.2" y="41" transform="rotate(-90 160.2 41)">A</text>
<text x="48.5" y="44.9">VA</text>
<text x="72.6" y="44.9">RK</text>
<text x="72.6" y="48.6">GK</text>
<text x="72.6" y="52.2">BK</text>
<text x="116.4" y="53.8" transform="rotate(-90 116.4 53.8)">K</text>
<text x="131" y="53.8" transform="rotate(-90 131 53.8)">K</text>
<text x="145.6" y="53.8" transform="rotate(-90 145.6 53.8)">K</text>
<text x="160.2" y="53.8" transform="rotate(-90 160.2 53.8)">K</text>
<text x="26.9" y="72.9">S2</text>
<text x="188.7" y="77.7">S2</text>
<text x="208.1" y="77.7">S2</text>
<text x="227.6" y="77.7">S2</text>
<text x="247.1" y="77.7">S2</text>
<text x="16.4" y="81.1">B</text>
<text x="279.2" y="81.1">B</text>
<text x="161.9" y="92.4">S2</text>
<text x="26.9" y="97.2">S2</text>
<text x="161.9" y="102.1">S2</text>
<text x="190.6" y="103" transform="rotate(-90 190.6 103)">4</text>
<text x="194.3" y="103" transform="rotate(-90 194.3 103)">3</text>
<text x="210.1" y="103" transform="rotate(-90 210.1 103)">4</text>
<text x="213.8" y="103" transform="rotate(-90 213.8 103)">3</text>
<text x="229.6" y="103" transform="rotate(-90 229.6 103)">4</text>
<text x="233.2" y="103" transform="rotate(-90 233.2 103)">3</text>
<text x="249" y="103" transform="rotate(-90 249 103)">4</text>
<text x="252.7" y="103" transform="rotate(-90 252.7 103)">3</text>
<text x="190.6" y="115.3" transform="rotate(-90 190.6 115.3)">2</text>
<text x="194.3" y="115.3" transform="rotate(-90 194.3 115.3)">1</text>
<text x="210.1" y="115.3" transform="rotate(-90 210.1 115.3)">2</text>
<text x="213.8" y="115.3" transform="rotate(-90 213.8 115.3)">1</text>
<text x="229.6" y="115.3" transform="rotate(-90 229.6 115.3)">2</text>
<text x="233.2" y="115.3" transform="rotate(-90 233.2 115.3)">1</text>
<text x="249" y="115.3" transform="rotate(-90 249 115.3)">2</text>
<text x="252.7" y="115.3" transform="rotate(-90 252.7 115.3)">1</text>
<text x="26.9" y="121.5">S2</text>
<text x="16.4" y="132.8">C</text>
<text x="279.2" y="132.8">C</text>
<text x="25.6" y="145.9">S2</text>
<text x="25.6" y="150.7">S2</text>
<text x="25.6" y="153.2">S2</text>
<text x="25.6" y="158">S2</text>
<text x="25.6" y="160.4">S2</text>
<text x="91.9" y="159.2">1</text>
<text x="91.9" y="156.8">4</text>
<text x="91.9" y="161.7">5</text>
<text x="96.7" y="160.4">!CS/D3</text>
<text x="96.7" y="158">VDD</text>
<text x="25.6" y="165.3">S2</text>
<text x="25.6" y="167.7">S2</text>
<text x="91.9" y="164.1">2</text>
<text x="91.9" y="166.5">7</text>
<text x="96.7" y="165.3">MOSI/CMD</text>
<text x="96.7" y="162.9">SCK/CLK</text>
<text x="96.7" y="167.7">MISO/D0</text>
<text x="25.6" y="170.2">S2</text>
<text x="90.8" y="173.8">10</text>
<text x="91.9" y="169">8</text>
<text x="91.9" y="171.4">9</text>
<text x="96.7" y="170.2">NC/D1</text>
<text x="96.7" y="172.6">NC/D2</text>
<text x="90.8" y="176.3">11</text>
<text x="91.9" y="178.7">6</text>
<text x="96.7" y="179.9">GND</text>
<text x="96.7" y="175">DET1</text>
<text x="96.7" y="177.5">WP</text>
<text x="16.3" y="184.5">D</text>
<text x="91.9" y="181.1">3</text>
<text x="96.7" y="182.4">GND</text>
<text x="279.1" y="184.5">D</text>
<text x="25.6" y="187.2">S2</text>
<text x="25.6" y="189.7">S2</text>
<text x="193.5" y="192.1">Title:</text>
<text x="193.5" y="196.9">Number:</text>
<text x="232.5" y="196.9">Version</text>
<text x="254.4" y="196.9">Author:</text>
<text x="193.5" y="200.6">Date: 8/11/2016</text>
<text x="193.5" y="203">File:</text>
<text x="232.5" y="200.6">Sheet: 4</text>
<text x="242.2" y="200.6">of</text>
<text x="47.6" y="206.7">1</text>
<text x="114.5" y="206.7">2</text>
<text x="181.4" y="206.7">3</text>
<text x="248.4" y="206.7">4</text>
</g>
<g font-size="2.2" fill="#808000">
<text x="48.2" y="13.3">Vcc</text>
<text x="41.5" y="30.3">GND</text>
<text x="91.4" y="47.3">GND</text>
<text x="158.3" y="69.2">GND</text>
<text x="194.8" y="69.2">GND</text>
<text x="214.3" y="69.2">GND</text>
<text x="233.8" y="69.2">GND</text>
<text x="253.2" y="69.2">GND</text>
<text x="61" y="82.6">GND</text>
<text x="193" y="83.8">Vcc</text>
<text x="212.5" y="83.8">Vcc</text>
<text x="231.9" y="83.8">Vcc</text>
<text x="251.4" y="83.8">Vcc</text>
<text x="138.1" y="97.2">GND</text>
<text x="61" y="106.9">GND</text>
<text x="192.4" y="124">GND</text>
<text x="211.9" y="124">GND</text>
<text x="231.3" y="124">GND</text>
<text x="250.8" y="124">GND</text>
<text x="61" y="131.3">GND</text>
<text x="88.4" y="142.2">Vcc</text>
<text x="84.1" y="159.2">GND</text>
<text x="56.9" y="175">Vcc</text>
<text x="87.8" y="190.9">GND</text>
</g>
<g font-size="2.2" fill="#000080">
<text x="36.6" y="19.4">C41</text>
<text x="36.6" y="21.8">1uF</text>
<text x="198.4" y="23">D12</text>
<text x="217.9" y="23">D11</text>
<text x="237.4" y="23">D10</text>
<text x="256.8" y="23">D9</text>
<text x="53.6" y="25.4">U6</text>
<text x="53.6" y="27.9">NHD-C0220BiZ-FS(RGB)-FB-3V</text>
<text x="194.8" y="24.2">A</text>
<text x="198.4" y="25.4">RGB PLCC4</text>
<text x="214.2" y="24.2">A</text>
<text x="217.9" y="25.4">RGB PLCC4</text>
<text x="233.7" y="24.2">A</text>
<text x="237.4" y="25.4">RGB PLCC4</text>
<text x="253.2" y="24.2">A</text>
<text x="256.8" y="25.4">RGB PLCC4</text>
<text x="86.5" y="35.2">C42</text>
<text x="97.4" y="35.2">C43</text>
<text x="194.3" y="31.6" transform="rotate(-90 194.3 31.6)">KR</text>
<text x="196.7" y="31.8" transform="rotate(-90 196.7 31.8)">KG</text>
<text x="199.2" y="31.6" transform="rotate(-90 199.2 31.6)">KB</text>
<text x="213.8" y="31.6" transform="rotate(-90 213.8 31.6)">KR</text>
<text x="216.2" y="31.8" transform="rotate(-90 216.2 31.8)">KG</text>
<text x="218.6" y="31.6" transform="rotate(-90 218.6 31.6)">KB</text>
<text x="233.2" y="31.6" transform="rotate(-90 233.2 31.6)">KR</text>
<text x="235.7" y="31.8" transform="rotate(-90 235.7 31.8)">KG</text>
<text x="238.1" y="31.6" transform="rotate(-90 238.1 31.6)">KB</text>
<text x="252.7" y="31.6" transform="rotate(-90 252.7 31.6)">KR</text>
<text x="255.1" y="31.8" transform="rotate(-90 255.1 31.8)">KG</text>
<text x="257.6" y="31.6" transform="rotate(-90 257.6 31.6)">KB</text>
<text x="86.5" y="37.6">1uF</text>
<text x="97.4" y="37.6">1uF</text>
<text x="54.8" y="43.7">0x7C_</text>
<text x="194.3" y="44.2" transform="rotate(-90 194.3 44.2)">150R NNP</text>
<text x="196.7" y="44.1" transform="rotate(-90 196.7 44.1)">150R</text>
<text x="199.2" y="44.1" transform="rotate(-90 199.2 44.1)">150R</text>
<text x="213.8" y="44.2" transform="rotate(-90 213.8 44.2)">150R NNP</text>
<text x="216.2" y="44.2" transform="rotate(-90 216.2 44.2)">150R NNP</text>
<text x="218.6" y="44.1" transform="rotate(-90 218.6 44.1)">150R</text>
<text x="233.2" y="44.1" transform="rotate(-90 233.2 44.1)">150R</text>
<text x="235.7" y="44.2" transform="rotate(-90 235.7 44.2)">150R NNP</text>
<text x="238.1" y="44.1" transform="rotate(-90 238.1 44.1)">150R</text>
<text x="252.7" y="44.1" transform="rotate(-90 252.7 44.1)">150R</text>
<text x="255.1" y="44.1" transform="rotate(-90 255.1 44.1)">150R</text>
<text x="257.6" y="44.1" transform="rotate(-90 257.6 44.1)">150R</text>
<text x="118.1" y="51">RED PLCC2</text>
<text x="121.8" y="48.6">D16</text>
<text x="132.7" y="51">ORG PLCC2</text>
<text x="136.4" y="48.6">D15</text>
<text x="147.3" y="51">YLW PLCC2</text>
<text x="151" y="48.6">D14</text>
<text x="161.9" y="51">GRN PLCC2</text>
<text x="165.6" y="48.6">D13</text>
<text x="194.3" y="50.2" transform="rotate(-90 194.3 50.2)">R15</text>
<text x="196.7" y="50.2" transform="rotate(-90 196.7 50.2)">R16</text>
<text x="199.2" y="50.2" transform="rotate(-90 199.2 50.2)">R22</text>
<text x="213.8" y="50.2" transform="rotate(-90 213.8 50.2)">R23</text>
<text x="216.2" y="50.2" transform="rotate(-90 216.2 50.2)">R24</text>
<text x="218.6" y="50.2" transform="rotate(-90 218.6 50.2)">R25</text>
<text x="233.2" y="50.2" transform="rotate(-90 233.2 50.2)">R66</text>
<text x="235.7" y="50.2" transform="rotate(-90 235.7 50.2)">R67</text>
<text x="238.1" y="50.2" transform="rotate(-90 238.1 50.2)">R68</text>
<text x="252.7" y="50.2" transform="rotate(-90 252.7 50.2)">R69</text>
<text x="255.1" y="50.2" transform="rotate(-90 255.1 50.2)">R70</text>
<text x="257.6" y="50.2" transform="rotate(-90 257.6 50.2)">R71</text>
<text x="26.9" y="58.3">C44</text>
<text x="47.5" y="58.3">C45</text>
<text x="117.6" y="56.8">R29</text>
<text x="117.6" y="59.3">150R</text>
<text x="132.2" y="56.8">R28</text>
<text x="132.2" y="59.3">150R</text>
<text x="146.8" y="56.8">R27</text>
<text x="146.8" y="59.3">150R</text>
<text x="161.4" y="56.8">R26</text>
<text x="161.4" y="59.3">150R</text>
<text x="26.9" y="60.7">XuF 1206</text>
<text x="29.3" y="65.6">NC parts to support LCD</text>
<text x="47.5" y="60.7">XuF 1206</text>
<text x="66.8" y="63.6">R30</text>
<text x="189.9" y="61.9">Q5</text>
<text x="209.4" y="61.9">Q4</text>
<text x="228.8" y="61.9">Q3</text>
<text x="248.3" y="61.9">Q2</text>
<text x="66.8" y="67.5">150R</text>
<text x="56" y="75.3">Q6</text>
<text x="66.8" y="88">R31</text>
<text x="118.1" y="87.5">BZ1</text>
<text x="118.1" y="89.9">4kHz</text>
<text x="133.9" y="87.5">R32</text>
<text x="133.9" y="89.9">150R</text>
<text x="66.8" y="91.9">150R</text>
<text x="196" y="91.1">R33</text>
<text x="196" y="93.6">100k</text>
<text x="215.5" y="91.1">R34</text>
<text x="215.5" y="93.6">100k</text>
<text x="234.9" y="91.1">R35</text>
<text x="234.9" y="93.6">100k</text>
<text x="254.4" y="91.1">R36</text>
<text x="254.4" y="93.6">100k</text>
<text x="56" y="99.6">Q7</text>
<text x="118.1" y="104.5">BZ2</text>
<text x="118.1" y="106.9">4kHz</text>
<text x="133.9" y="104.5">R38</text>
<text x="133.9" y="106.9">150R</text>
<text x="66.8" y="112.3">R37</text>
<text x="196" y="109.4">S4</text>
<text x="196" y="109.4">TL3301</text>
<text x="215.5" y="109.4">S5</text>
<text x="215.5" y="109.4">TL3301</text>
<text x="234.9" y="109.4">S6</text>
<text x="234.9" y="109.4">TL3301</text>
<text x="254.4" y="109.4">S7</text>
<text x="66.8" y="116.2">150R</text>
<text x="56" y="124">Q8</text>
<text x="79.2" y="148.3">C69</text>
<text x="53.6" y="151.9">R39</text>
<text x="60.9" y="151.9">0R NNP</text>
<text x="79.2" y="150.7">0.1uF</text>
<text x="95" y="154.4">J6</text>
<text x="53.6" y="159.2">R40</text>
<text x="60.9" y="159.2">0R NNP</text>
<text x="53.6" y="166.5">R41</text>
<text x="60.9" y="166.5">0R NNP</text>
<text x="57.3" y="178.7">R42</text>
<text x="65.8" y="178.7">R43</text>
<text x="57.3" y="181.1">100k</text>
<text x="65.8" y="181.1">100k</text>
<text x="95" y="186">SD</text>
<text x="199.6" y="203">EIEF1-SCH Sheet4.SchDoc</text>
<text x="245.9" y="200.6">5</text>
</g>
<g font-size="2.2" fill="#800000">
<text x="195.2" y="19.4">+5V</text>
<text x="214.7" y="19.4">+5V</text>
<text x="234.2" y="19.4">+5V</text>
<text x="253.6" y="19.4">+5V</text>
<text x="117.6" y="33.2" transform="rotate(-90 117.6 33.2)">LED_RED</text>
<text x="132.2" y="33.4" transform="rotate(-90 132.2 33.4)">LED_ORG</text>
<text x="146.8" y="33.5" transform="rotate(-90 146.8 33.5)">LED_YLW</text>
<text x="161.4" y="33.4" transform="rotate(-90 161.4 33.4)">LED_GRN</text>
<text x="33" y="36.4">LCD_RST</text>
<text x="33.4" y="41.3">I2C_SDA</text>
<text x="33.6" y="38.8">I2C_SCL</text>
<text x="190.6" y="40.7" transform="rotate(-90 190.6 40.7)">LED_CYN</text>
<text x="210.1" y="40.5" transform="rotate(-90 210.1 40.5)">LED_BLU</text>
<text x="229.6" y="40.3" transform="rotate(-90 229.6 40.3)">LED_PRP</text>
<text x="249" y="40.8" transform="rotate(-90 249 40.8)">LED_WHT</text>
<text x="38.3" y="46.1">+5V</text>
<text x="39.5" y="55.1" transform="rotate(90 39.5 55.1)">A</text>
<text x="44.4" y="55.1" transform="rotate(90 44.4 55.1)">B</text>
<text x="38.5" y="62.4" transform="rotate(-90 38.5 62.4)">A'</text>
<text x="43.4" y="62.4" transform="rotate(-90 43.4 62.4)">B'</text>
<text x="30.9" y="72.9">LCD_BL_BLU</text>
<text x="148.6" y="92.4">BUZZER1</text>
<text x="190.6" y="91.7" transform="rotate(-90 190.6 91.7)">BUTTON0</text>
<text x="210.1" y="91.7" transform="rotate(-90 210.1 91.7)">BUTTON1</text>
<text x="229.6" y="91.7" transform="rotate(-90 229.6 91.7)">BUTTON2</text>
<text x="249" y="91.7" transform="rotate(-90 249 91.7)">BUTTON3</text>
<text x="30.8" y="97.2">LCD_BL_GRN</text>
<text x="148.6" y="102.1">BUZZER2</text>
<text x="30.9" y="121.5">LCD_BL_RED</text>
<text x="31.7" y="145.9">SD_CS / MCDA3</text>
<text x="31.7" y="153.2">HSMCI_MCCK</text>
<text x="31.7" y="150.7">SD_USPI1_SCK</text>
<text x="31.7" y="160.4">HSMCI_MCCDA</text>
<text x="31.7" y="158">SD_USPI1_MOSI</text>
<text x="31.7" y="167.7">HSMCI_MCDA0</text>
<text x="31.7" y="165.3">SD_USPI1_MISO</text>
<text x="31.7" y="170.2">HSMCI_MCDA1</text>
<text x="31.7" y="172.6">HSMCI_MCDA2</text>
<text x="31.7" y="187.2">SD_DETECT</text>
<text x="31.7" y="189.7">SD_WP</text>
</g>
<g font-size="1.8" fill="#000080">
<text x="190.4" y="58.4">G1</text>
<text x="197.8" y="55.9">D3</text>
<text x="209.9" y="58.4">G1</text>
<text x="217.3" y="55.9">D3</text>
<text x="229.3" y="58.4">G1</text>
<text x="236.7" y="55.9">D3</text>
<text x="248.8" y="58.4">G1</text>
<text x="256.2" y="55.9">D3</text>
<text x="197.8" y="61.4">S2</text>
<text x="217.3" y="61.4">S2</text>
<text x="236.7" y="61.4">S2</text>
<text x="256.2" y="61.4">S2</text>
<text x="56.5" y="71.8">G1</text>
<text x="64" y="69.3">D3</text>
<text x="64" y="74.8">S2</text>
<text x="64" y="93.7">D3</text>
<text x="56.5" y="96.1">G1</text>
<text x="64" y="99.1">S2</text>
<text x="64" y="118">D3</text>
<text x="56.5" y="120.4">G1</text>
<text x="64" y="123.4">S2</text>
</g>
<g font-size="1.8" fill="#fff">
<text x="166.3" y="195.8">5831 DALFORD RD NW</text>
<text x="166.3" y="198.2">CALGARY AB T3A 1L3</text>
<text x="166.3" y="200.7">CANADA</text>
<text x="166.3" y="203.1">1-888-912-3451</text>
</g>
<g font-size="1.3" fill="#000080">
<text x="193" y="58.5">N</text>
<text x="212.4" y="58.5">N</text>
<text x="231.9" y="58.5">N</text>
<text x="251.4" y="58.5">N</text>
<text x="59.1" y="71.9">N</text>
<text x="59.1" y="96.2">N</text>
<text x="59.1" y="120.5">N</text>
</g>
</svg>
